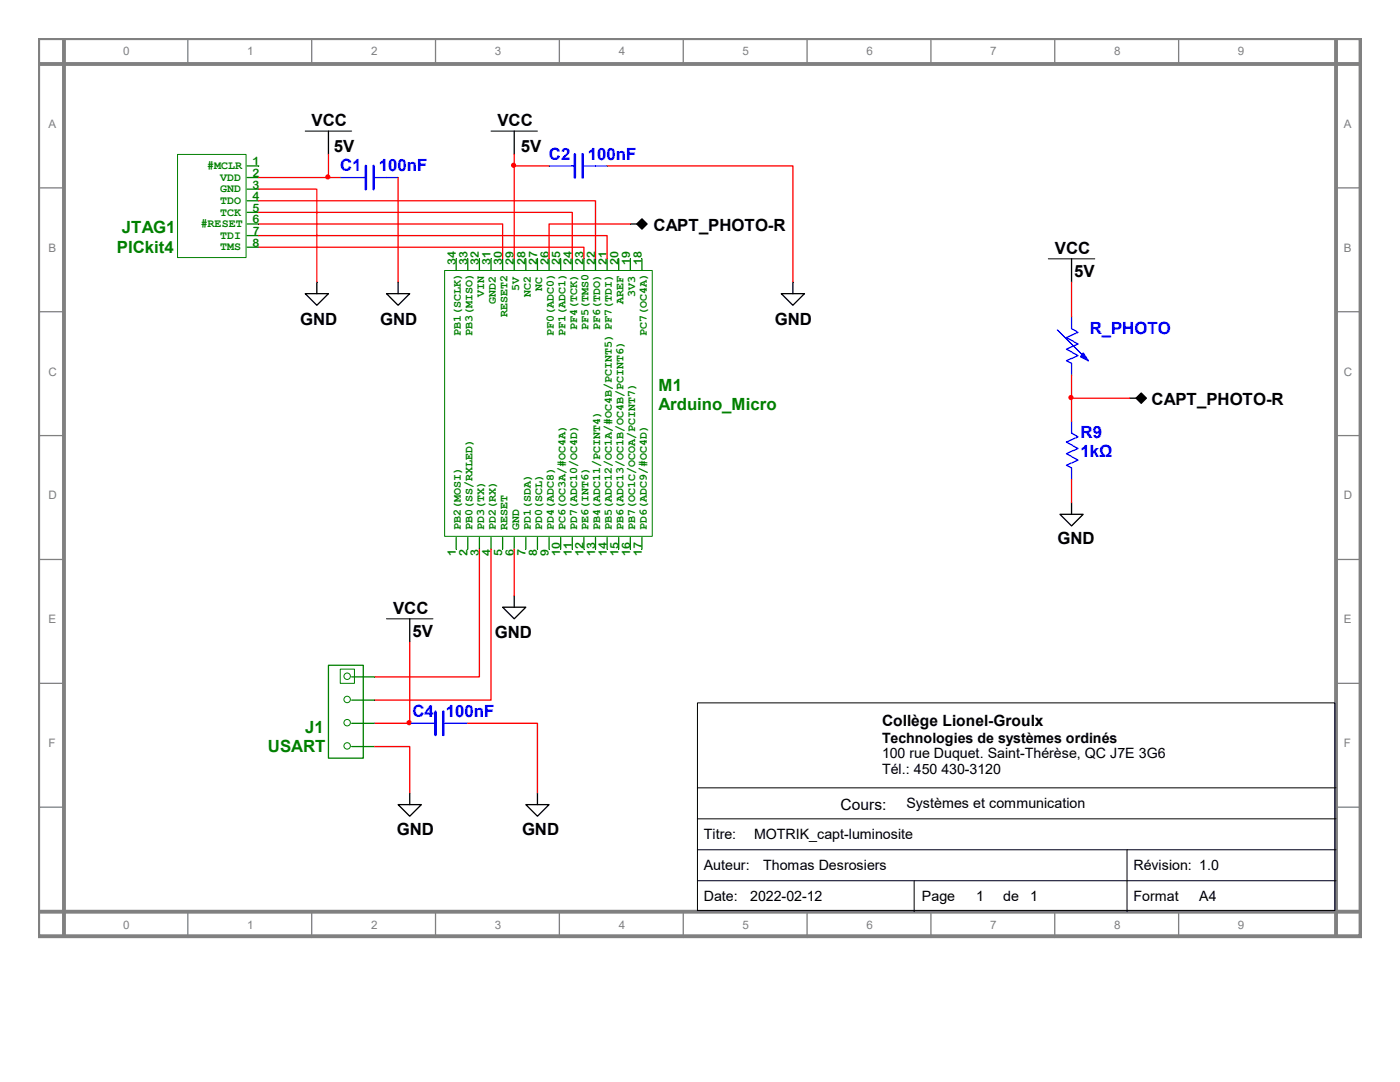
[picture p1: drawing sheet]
<svg xmlns="http://www.w3.org/2000/svg" width="279mm" height="216mm" viewBox="0 0 279 216" stroke-linecap="round" stroke-linejoin="round" font-family="sans-serif">
<path d="M7.6 7.6h263.9v179.2h-263.9zM7.6 12.8h263.7M12.8 7.6v179M266.6 7.6v179M7.6 181.9h263.7" fill="none" stroke="#808080" stroke-width=".77"/>
<g fill="none" stroke="#808080" stroke-width=".26">
<path d="M37.5 7.6v5.2M62.2 7.6v5.2M86.9 7.6v5.2M111.6 7.6v5.2M136.4 7.6v5.2M161.1 7.6v5.2M185.8 7.6v5.2M210.5 7.6v5.2M235.2 7.6v5.2M7.6 37.5h5.2M266.6 37.5h5.2M7.6 62.2h5.2"/>
<path d="M266.6 62.2h5.2M7.6 86.9h5.2M266.6 86.9h5.2M7.6 111.6h5.2M266.6 111.6h5.2M7.6 136.4h5.2M266.6 136.4h5.2M7.6 161.1h5.2M266.6 161.1h5.2M37.5 181.9v5.2M62.2 181.9v5.2M86.9 181.9v5.2"/>
<path d="M111.6 181.9v5.2M136.4 181.9v5.2M161.1 181.9v5.2M185.8 181.9v5.2M210.5 181.9v5.2M235.2 181.9v5.2"/>
</g>
<path d="M88.7 54h41.5v53h-41.5z" fill="none" stroke="#008000" stroke-width=".2"/>
<path d="M91 107.3v2.3" fill="none" stroke="#008000" stroke-width=".26"/>
<path d="M93.4 107.3v2.3" fill="none" stroke="#008000" stroke-width=".26"/>
<path d="M95.7 107.3v2.3" fill="none" stroke="#008000" stroke-width=".26"/>
<path d="M98 107.3v2.3" fill="none" stroke="#008000" stroke-width=".26"/>
<path d="M100.3 107.3v2.3" fill="none" stroke="#008000" stroke-width=".26"/>
<path d="M102.6 107.3v2.3" fill="none" stroke="#008000" stroke-width=".26"/>
<path d="M104.9 107.3v2.3" fill="none" stroke="#008000" stroke-width=".26"/>
<path d="M107.3 107.3v2.3" fill="none" stroke="#008000" stroke-width=".26"/>
<path d="M109.6 107.3v2.3" fill="none" stroke="#008000" stroke-width=".26"/>
<path d="M111.9 107.3v2.3" fill="none" stroke="#008000" stroke-width=".26"/>
<path d="M114.2 107.3v2.3" fill="none" stroke="#008000" stroke-width=".26"/>
<path d="M116.5 107.3v2.3" fill="none" stroke="#008000" stroke-width=".26"/>
<path d="M118.8 107.3v2.3" fill="none" stroke="#008000" stroke-width=".26"/>
<path d="M121.2 107.3v2.3" fill="none" stroke="#008000" stroke-width=".26"/>
<path d="M123.5 107.3v2.3" fill="none" stroke="#008000" stroke-width=".26"/>
<path d="M125.8 107.3v2.3" fill="none" stroke="#008000" stroke-width=".26"/>
<path d="M128.1 107.3v2.3" fill="none" stroke="#008000" stroke-width=".26"/>
<path d="M128.1 51.6v2.4" fill="none" stroke="#008000" stroke-width=".26"/>
<path d="M125.8 51.6v2.4" fill="none" stroke="#008000" stroke-width=".26"/>
<path d="M123.5 51.6v2.4" fill="none" stroke="#008000" stroke-width=".26"/>
<path d="M121.2 51.6v2.4" fill="none" stroke="#008000" stroke-width=".26"/>
<path d="M118.8 51.6v2.4" fill="none" stroke="#008000" stroke-width=".26"/>
<path d="M116.5 51.6v2.4" fill="none" stroke="#008000" stroke-width=".26"/>
<path d="M114.2 51.6v2.4" fill="none" stroke="#008000" stroke-width=".26"/>
<path d="M111.9 51.6v2.4" fill="none" stroke="#008000" stroke-width=".26"/>
<path d="M109.6 51.6v2.4" fill="none" stroke="#008000" stroke-width=".26"/>
<path d="M107.3 51.6v2.4" fill="none" stroke="#008000" stroke-width=".26"/>
<path d="M104.9 51.6v2.4" fill="none" stroke="#008000" stroke-width=".26"/>
<path d="M102.6 51.6v2.4" fill="none" stroke="#008000" stroke-width=".26"/>
<path d="M100.3 51.6v2.4" fill="none" stroke="#008000" stroke-width=".26"/>
<path d="M98 51.6v2.4" fill="none" stroke="#008000" stroke-width=".26"/>
<path d="M95.7 51.6v2.4" fill="none" stroke="#008000" stroke-width=".26"/>
<path d="M93.4 51.6v2.4" fill="none" stroke="#008000" stroke-width=".26"/>
<path d="M91 51.6v2.4" fill="none" stroke="#008000" stroke-width=".26"/>
<path d="M35.4 30.8h13.7v20.6h-13.7z" fill="none" stroke="#008000" stroke-width=".2"/>
<path d="M49.3 33.1h2.3" fill="none" stroke="#008000" stroke-width=".26"/>
<path d="M49.3 35.4h2.3" fill="none" stroke="#008000" stroke-width=".26"/>
<path d="M49.3 37.7h2.3" fill="none" stroke="#008000" stroke-width=".26"/>
<path d="M49.3 40.1h2.3" fill="none" stroke="#008000" stroke-width=".26"/>
<path d="M49.3 42.4h2.3" fill="none" stroke="#008000" stroke-width=".26"/>
<path d="M49.3 44.7h2.3" fill="none" stroke="#008000" stroke-width=".26"/>
<path d="M49.3 47h2.3" fill="none" stroke="#008000" stroke-width=".26"/>
<path d="M49.3 49.3h2.3" fill="none" stroke="#008000" stroke-width=".26"/>
<path d="M65.6 26.2v4.6M102.6 26.2v4.6M60.9 58.6h4.7l-2.4 2.3zM63.2 56.3v2.3M102.6 118.8v2.4M100.3 121.2h4.6l-2.3 2.3z" fill="none" stroke="#000" stroke-width=".26"/>
<path d="M60.9 26.2h9.3M98 26.2h9.3" fill="none" stroke="#000" stroke-width=".2"/>
<path d="M51.6 37.7h11.6v18.6M51.6 49.3h64.9v2.3M51.6 47h69.6v4.6M51.6 42.4h62.6v9.2M51.6 40.1h67.2v11.5M51.6 44.7h48.7v6.9M102.6 109.6v9.2" fill="none" stroke="#f00" stroke-width=".26"/>
<path d="M114.2 33.1h.5M116.3 33.1h2.5" fill="none" stroke="#00f" stroke-width=".26"/>
<path d="M114.7 30.8v4.6M116.3 30.8v4.6" fill="none" stroke="#00f" stroke-width=".51"/>
<path d="M118.8 33.1h2.4" fill="none" stroke="#00f" stroke-width=".26"/>
<path d="M72.5 35.4h.5M74.6 35.4h2.5M109.6 33.1h4.6" fill="none" stroke="#00f" stroke-width=".26"/>
<path d="M77.1 58.6h4.7l-2.3 2.3zM79.5 56.3v2.3" fill="none" stroke="#000" stroke-width=".26"/>
<path d="M73 33.1v4.6M74.6 33.1v4.6" fill="none" stroke="#00f" stroke-width=".51"/>
<path d="M77.1 35.4h2.4" fill="none" stroke="#00f" stroke-width=".26"/>
<path d="M67.9 35.4h4.6M211 65.8l6.2 6.2M213.8 65.5l1.3 .8-2.3 1.1 2.3 1.2-2.3 1.1 2.3 1.3-2.3 1 1 .5" fill="none" stroke="#00f" stroke-width=".26"/>
<circle cx="65.4" cy="35.3" r=".39" fill="#f00" stroke="#f00" stroke-width=".26"/>
<path d="M51.6 35.4h16.3M65.6 30.8v4.6M79.5 35.4v20.9M121.2 33.1h37v23.2M125.8 44.7h-16.2v6.9" fill="none" stroke="#f00" stroke-width=".26"/>
<path d="M125.8 44.7h1.3M128.1 43.9l.8 .8-.8 .8-.8-.8zM155.9 58.6h4.7l-2.4 2.3zM158.2 56.3v2.3" fill="none" stroke="#000" stroke-width=".26"/>
<path d="M127.9 44.7l.2-.3 .3 .3-.3 .3zM139.2 157.2h127.4M139.2 140.3h127.2v41.4h-127.2zM139.2 163.4h127.4M139.2 169.6h127.4M139.2 175.7h127.4M182.4 175.7v6.2M224.9 169.6v12.3" fill="none" stroke="#000" stroke-width=".2"/>
<path d="M128.1 43.7l1 1-1 1-1-1z" fill-rule="evenodd" fill="#000" stroke="#000" stroke-width=".26"/>
<path d="M216.2 70.4l1 1.6-1.5-.8z" fill-rule="evenodd" fill="#00f" stroke="#00f" stroke-width=".26"/>
<path d="M213.8 72.5v2.3" fill="none" stroke="#00f" stroke-width=".26"/>
<path d="M213.8 63.2v2.3M213.8 86.4l1.3 .8-2.3 1 2.3 1.3-2.3 1 2.3 1.3-2.3 1 1 .6" fill="none" stroke="#00f" stroke-width=".26"/>
<path d="M213.8 84.1v2.3" fill="none" stroke="#00f" stroke-width=".26"/>
<path d="M213.8 93.4v2.3" fill="none" stroke="#00f" stroke-width=".26"/>
<path d="M213.8 51.6v4.7M225.4 79.5h1.3M227.8 78.7l.7 .8-.7 .7-.8-.7zM211.5 102.6h4.7l-2.4 2.3zM213.8 100.3v2.3M81.8 158.2v2.4M107.3 158.2v2.4M79.5 160.6h4.6l-2.3 2.3zM104.9 160.6h4.7l-2.3 2.3z" fill="none" stroke="#000" stroke-width=".26"/>
<path d="M213.8 56.3v6.9M213.8 74.8v9.3M213.8 79.5h11.6M213.8 95.7v4.6" fill="none" stroke="#f00" stroke-width=".26"/>
<path d="M209.2 51.6h9.3M227.8 79.2l.2 .3-.2 .2-.3-.2z" fill="none" stroke="#000" stroke-width=".2"/>
<path d="M226.7 79.5l1.1-1.1 1 1.1-1 1z" fill-rule="evenodd" fill="#000" stroke="#000" stroke-width=".26"/>
<circle cx="213.7" cy="79.3" r=".39" fill="#f00" stroke="#f00" stroke-width=".26"/>
<g fill="none" stroke="#008000" stroke-width=".2">
<path d="M67.9 133.5h2.8v2.9h-2.8z"/>
<circle cx="69.3" cy="139.6" r=".64"/>
<circle cx="69.3" cy="134.9" r=".64"/>
<circle cx="69.3" cy="148.8" r=".64"/>
<circle cx="69.3" cy="144.2" r=".64"/>
</g>
<path d="M65.6 132.7h6.9v18.6h-6.9zM70.2 135.1h2.3M70.2 139.7h2.3M70.2 144.3h2.3M70.2 149h2.3" fill="none" stroke="#008000" stroke-width=".26"/>
<path d="M72.5 135.1h2.3" fill="none" stroke="#008000" stroke-width=".26"/>
<path d="M72.5 139.7h2.3" fill="none" stroke="#008000" stroke-width=".26"/>
<path d="M72.5 144.3h2.3" fill="none" stroke="#008000" stroke-width=".26"/>
<path d="M72.5 149h2.3" fill="none" stroke="#008000" stroke-width=".26"/>
<path d="M77.1 123.5h9.3" fill="none" stroke="#000" stroke-width=".2"/>
<path d="M81.8 123.5v4.6" fill="none" stroke="#000" stroke-width=".26"/>
<circle cx="81.6" cy="144.2" r=".39" fill="#f00" stroke="#f00" stroke-width=".26"/>
<path d="M86.4 144.3h.5M88.5 144.3h2.5" fill="none" stroke="#00f" stroke-width=".26"/>
<path d="M86.9 142v4.7M88.5 142v4.7" fill="none" stroke="#00f" stroke-width=".51"/>
<path d="M91 144.3h2.4" fill="none" stroke="#00f" stroke-width=".26"/>
<path d="M81.8 144.3h4.6" fill="none" stroke="#00f" stroke-width=".26"/>
<path d="M102.6 30.8v20.8M102.6 33.1h7M95.7 109.6v25.5h-20.9M98 109.6v30.1h-23.2M81.8 128.1v16.2M74.8 149h7v9.2M74.8 144.3h7M81.8 144.3h.1M93.4 144.3h13.9v13.9" fill="none" stroke="#f00" stroke-width=".26"/>
<circle cx="102.5" cy="33" r=".39" fill="#f00" stroke="#f00" stroke-width=".26"/>
<g font-size="3.4">
<text x="62.2" y="25.2">VCC</text>
<text x="99.3" y="25.2">VCC</text>
<text x="66.6" y="30.3">5V</text>
<text x="103.9" y="30.3">5V</text>
<text x="130.4" y="46">CAPT_PHOTO-R</text>
<text x="210.5" y="50.7">VCC</text>
<text x="214.4" y="55.3">5V</text>
<text x="59.9" y="64.8">GND</text>
<text x="75.9" y="64.8">GND</text>
<text x="154.6" y="64.8">GND</text>
<text x="229.8" y="80.8">CAPT_PHOTO-R</text>
<text x="211" y="108.6">GND</text>
<text x="78.4" y="122.5">VCC</text>
<text x="82.3" y="127.1">5V</text>
<text x="98.8" y="127.4">GND</text>
<text x="79.2" y="166.5">GND</text>
<text x="104.2" y="166.5">GND</text>
</g>
<g font-size="3.4" fill="#00f">
<text x="67.9" y="34.2">C1</text>
<text x="75.6" y="34.2">100nF</text>
<text x="109.6" y="31.9">C2</text>
<text x="117.3" y="31.9">100nF</text>
<text x="217.5" y="66.6">R_PHOTO</text>
<text x="215.6" y="87.5">R9</text>
<text x="215.6" y="91.1">1kΩ</text>
<text x="82.3" y="143.1">C4</text>
<text x="89" y="143.1">100nF</text>
</g>
<g font-size="3.4" fill="#008000">
<text x="24.3" y="46.5">JTAG1</text>
<text x="23.3" y="50.4">PICkit4</text>
<text x="131.4" y="77.9">M1</text>
<text x="131.4" y="81.8">Arduino_Micro</text>
<text x="60.9" y="146.2">J1</text>
<text x="53.5" y="150">USART</text>
</g>
<g font-size="3.1">
<text x="176" y="144.9">Collège Lionel-Groulx</text>
<text x="167.8" y="161.5">Cours:</text>
</g>
<g font-size="2.8">
<text x="176" y="148.3">Technologies de systèmes ordinés</text>
<text x="176" y="151.3">100 rue Duquet. Saint-Thérèse, QC J7E 3G6</text>
<text x="176" y="154.3">Tél.: 450 430-3120</text>
<text x="180.9" y="161.3">Systèmes et communication</text>
<text x="140.5" y="167.5">Titre:</text>
<text x="150.5" y="167.5">MOTRIK_capt-luminosite</text>
<text x="140.5" y="173.7">Auteur:</text>
<text x="152.3" y="173.7">Thomas Desrosiers</text>
<text x="226.2" y="173.7">Révision: 1.0</text>
<text x="140.5" y="179.8">Date:</text>
<text x="149.7" y="179.8">2022-02-12</text>
<text x="184" y="179.8">Page</text>
<text x="194.8" y="179.8">1</text>
<text x="200.2" y="179.8">de</text>
<text x="205.6" y="179.8">1</text>
<text x="226.2" y="179.8">Format</text>
<text x="239.4" y="179.8">A4</text>
</g>
<g font-size="2.3" fill="#808080">
<text x="24.6" y="11">0</text>
<text x="49.3" y="11">1</text>
<text x="74" y="11">2</text>
<text x="98.8" y="11">3</text>
<text x="123.5" y="11">4</text>
<text x="148.2" y="11">5</text>
<text x="172.9" y="11">6</text>
<text x="197.6" y="11">7</text>
<text x="222.3" y="11">8</text>
<text x="247.1" y="11">9</text>
<text x="9.7" y="25.5">A</text>
<text x="268.2" y="25.5">A</text>
<text x="9.7" y="50.2">B</text>
<text x="268.2" y="50.2">B</text>
<text x="9.7" y="74.9">C</text>
<text x="268.2" y="74.9">C</text>
<text x="9.7" y="99.7">D</text>
<text x="268.2" y="99.7">D</text>
<text x="9.7" y="124.3">E</text>
<text x="268.2" y="124.3">E</text>
<text x="9.7" y="149.1">F</text>
<text x="268.2" y="149.1">F</text>
<text x="24.6" y="185.4">0</text>
<text x="49.3" y="185.4">1</text>
<text x="74" y="185.4">2</text>
<text x="98.8" y="185.4">3</text>
<text x="123.5" y="185.4">4</text>
<text x="148.2" y="185.4">5</text>
<text x="172.9" y="185.4">6</text>
<text x="197.6" y="185.4">7</text>
<text x="222.3" y="185.4">8</text>
<text x="247.1" y="185.4">9</text>
</g>
<g font-size="2.3" fill="#008000">
<text x="41.4" y="33.7">#MCLR</text>
<text x="50.4" y="33">1</text>
<text x="50.4" y="35.3">2</text>
<text x="43.9" y="36">VDD</text>
<text x="43.9" y="38.4">GND</text>
<text x="43.9" y="40.7">TDO</text>
<text x="50.4" y="37.6">3</text>
<text x="50.4" y="40">4</text>
<text x="40" y="45.3">#RESET</text>
<text x="43.9" y="43">TCK</text>
<text x="43.9" y="47.6">TDI</text>
<text x="50.4" y="42.2">5</text>
<text x="50.4" y="44.6">6</text>
<text x="50.4" y="46.9">7</text>
<text x="43.9" y="50">TMS</text>
<text x="50.4" y="49.2">8</text>
<text x="91" y="52.9" transform="rotate(-90 91 52.9)">34</text>
<text x="93.3" y="52.9" transform="rotate(-90 93.3 52.9)">33</text>
<text x="95.6" y="52.9" transform="rotate(-90 95.6 52.9)">32</text>
<text x="97.9" y="52.9" transform="rotate(-90 97.9 52.9)">31</text>
<text x="100.2" y="52.9" transform="rotate(-90 100.2 52.9)">30</text>
<text x="102.6" y="52.9" transform="rotate(-90 102.6 52.9)">29</text>
<text x="104.9" y="52.9" transform="rotate(-90 104.9 52.9)">28</text>
<text x="107.2" y="52.9" transform="rotate(-90 107.2 52.9)">27</text>
<text x="109.5" y="52.9" transform="rotate(-90 109.5 52.9)">26</text>
<text x="111.8" y="52.9" transform="rotate(-90 111.8 52.9)">25</text>
<text x="114.1" y="52.9" transform="rotate(-90 114.1 52.9)">24</text>
<text x="116.5" y="52.9" transform="rotate(-90 116.5 52.9)">23</text>
<text x="118.8" y="52.9" transform="rotate(-90 118.8 52.9)">22</text>
<text x="121.1" y="52.9" transform="rotate(-90 121.1 52.9)">21</text>
<text x="123.4" y="52.9" transform="rotate(-90 123.4 52.9)">20</text>
<text x="125.7" y="52.9" transform="rotate(-90 125.7 52.9)">19</text>
<text x="128.1" y="52.9" transform="rotate(-90 128.1 52.9)">18</text>
<text x="96.6" y="59.4" transform="rotate(-90 96.6 59.4)">VIN</text>
<text x="103.6" y="58.1" transform="rotate(-90 103.6 58.1)">5V</text>
<text x="105.9" y="59.4" transform="rotate(-90 105.9 59.4)">NC2</text>
<text x="108.2" y="58.1" transform="rotate(-90 108.2 58.1)">NC</text>
<text x="126.7" y="59.4" transform="rotate(-90 126.7 59.4)">3V3</text>
<text x="98.9" y="60.7" transform="rotate(-90 98.9 60.7)">GND2</text>
<text x="101.3" y="63.2" transform="rotate(-90 101.3 63.2)">RESET2</text>
<text x="115.2" y="65.8" transform="rotate(-90 115.2 65.8)">PF4(TCK)</text>
<text x="117.5" y="65.8" transform="rotate(-90 117.5 65.8)">PF5(TMS0</text>
<text x="119.8" y="65.8" transform="rotate(-90 119.8 65.8)">PF6(TDO)</text>
<text x="124.5" y="60.7" transform="rotate(-90 124.5 60.7)">AREF</text>
<text x="92" y="67.1" transform="rotate(-90 92 67.1)">PB1(SCLK)</text>
<text x="94.3" y="67.1" transform="rotate(-90 94.3 67.1)">PB3(MISO)</text>
<text x="110.5" y="67.1" transform="rotate(-90 110.5 67.1)">PF0(ADC0)</text>
<text x="112.9" y="67.1" transform="rotate(-90 112.9 67.1)">PF1(ADC1)</text>
<text x="129.1" y="67.1" transform="rotate(-90 129.1 67.1)">PC7(OC4A)</text>
<text x="92" y="105.7" transform="rotate(-90 92 105.7)">PB2(MOSI)</text>
<text x="94.3" y="105.7" transform="rotate(-90 94.3 105.7)">PB0(SS/RXLED)</text>
<text x="96.6" y="105.7" transform="rotate(-90 96.6 105.7)">PD3(TX)</text>
<text x="98.9" y="105.7" transform="rotate(-90 98.9 105.7)">PD2(RX)</text>
<text x="101.3" y="105.7" transform="rotate(-90 101.3 105.7)">RESET</text>
<text x="103.6" y="105.7" transform="rotate(-90 103.6 105.7)">GND</text>
<text x="105.9" y="105.7" transform="rotate(-90 105.9 105.7)">PD1(SDA)</text>
<text x="108.2" y="105.7" transform="rotate(-90 108.2 105.7)">PD0(SCL)</text>
<text x="110.5" y="105.7" transform="rotate(-90 110.5 105.7)">PD4(ADC8)</text>
<text x="112.9" y="105.7" transform="rotate(-90 112.9 105.7)">PC6(OC3A/#OC4A)</text>
<text x="115.2" y="105.7" transform="rotate(-90 115.2 105.7)">PD7(ADC10/OC4D)</text>
<text x="117.5" y="105.7" transform="rotate(-90 117.5 105.7)">PE6(INT6)</text>
<text x="119.8" y="105.7" transform="rotate(-90 119.8 105.7)">PB4(ADC11/PCINT4)</text>
<text x="122.1" y="105.7" transform="rotate(-90 122.1 105.7)">PB5(ADC12/OC1A/#OC4B/PCINT5) PF7(TDI)</text>
<text x="124.5" y="105.7" transform="rotate(-90 124.5 105.7)">PB6(ADC13/OC1B/OC4B/PCINT6)</text>
<text x="126.7" y="105.7" transform="rotate(-90 126.7 105.7)">PB7(OC1C/OCOA/PCINT7)</text>
<text x="129.1" y="105.7" transform="rotate(-90 129.1 105.7)">PD6(ADC9/#OC4D)</text>
<text x="91" y="110.9" transform="rotate(-90 91 110.9)">1</text>
<text x="93.3" y="110.9" transform="rotate(-90 93.3 110.9)">2</text>
<text x="95.6" y="110.9" transform="rotate(-90 95.6 110.9)">3</text>
<text x="97.9" y="110.9" transform="rotate(-90 97.9 110.9)">4</text>
<text x="100.2" y="110.9" transform="rotate(-90 100.2 110.9)">5</text>
<text x="102.6" y="110.9" transform="rotate(-90 102.6 110.9)">6</text>
<text x="104.9" y="110.9" transform="rotate(-90 104.9 110.9)">7</text>
<text x="107.2" y="110.9" transform="rotate(-90 107.2 110.9)">8</text>
<text x="109.5" y="110.9" transform="rotate(-90 109.5 110.9)">9</text>
<text x="111.8" y="110.9" transform="rotate(-90 111.8 110.9)">10</text>
<text x="114.1" y="110.9" transform="rotate(-90 114.1 110.9)">11</text>
<text x="116.5" y="110.9" transform="rotate(-90 116.5 110.9)">12</text>
<text x="118.8" y="110.9" transform="rotate(-90 118.8 110.9)">13</text>
<text x="121.1" y="110.9" transform="rotate(-90 121.1 110.9)">14</text>
<text x="123.4" y="110.9" transform="rotate(-90 123.4 110.9)">15</text>
<text x="125.7" y="110.9" transform="rotate(-90 125.7 110.9)">16</text>
<text x="128.1" y="110.9" transform="rotate(-90 128.1 110.9)">17</text>
</g>
</svg>
